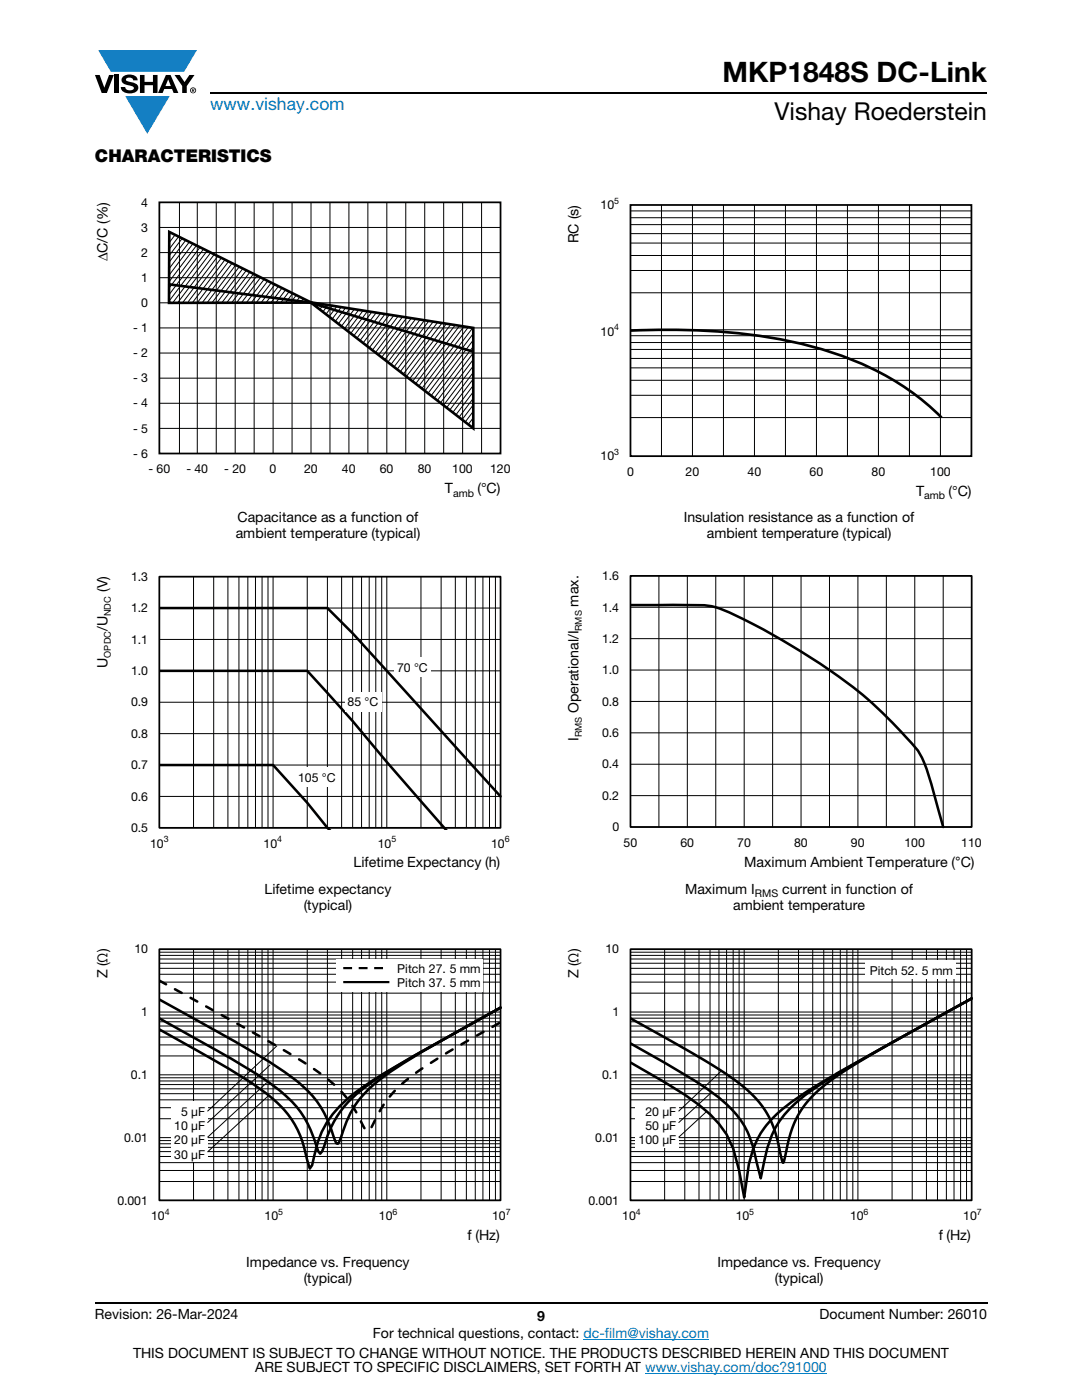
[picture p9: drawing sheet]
<svg xmlns="http://www.w3.org/2000/svg" width="216mm" height="279mm" viewBox="0 0 216 279" stroke-linecap="round" stroke-linejoin="round" font-family="sans-serif">
<g fill="#147fc3">
<path d="M19.6 10h19.7l-2.6 4.3h-1.1h-13.5z"/>
<path d="M25 19.2h8.9l-4.5 7.5z"/>
</g>
<g fill="#000">
<path d="M18.9 15h1l.9 2.5 1-2.5h.9l-1.4 3.6h-1zM22.9 15h.9v3.6h-.9zM24.6 15.3a2.1 2.1 0 0 1 2.8 .3l.1 .4h-.9a.79 .79 0 0 0-.7-.5 .79 .79 0 0 0-.8 .4l.3 .3 1 .2a1.08 1.08 0 0 1 1.2 1 1.08 1.08 0 0 1-1.1 1.2 1.73 1.73 0 0 1-2.4-1.2h.9a.96 .96 0 0 0 .8 .6 .96 .96 0 0 0 .9-.4 1.31 1.31 0 0 0-1.2-.6 1.03 1.03 0 0 1-1.1-.6 1.03 1.03 0 0 1 .2-1.1zM27.9 15h.9v1.3h1.7v-1.3h.9v3.6h-.9v-1.6h-1.7v1.6h-.9zM34.8 15h1.1l.9 1.4 1-1.4h1l-1.5 2.2v1.4h-.9v-1.4z"/>
<path d="M33.6 15.9l.5 1.3h-1.1zM33.1 15l-1.6 3.6h1l.3-.8h1.5l.3 .8h1l-1.6-3.6z"/>
<path d="M38.4 17.8h.2v.2h-.2zM38.3 17.7v.7h.1v-.3l.4 .3-.2-.3 .2-.2-.1-.2z"/>
<path d="M38.1 18a.46 .46 0 0 1 .9 0 .46 .46 0 0 1-.9 0zM37.9 18a.6 .6 0 0 0 1.2 0 .6 .6 0 0 0-1.2 0z"/>
</g>
<path d="M42 18.6h155M18.9 260h178.1" fill="none" stroke="#000" stroke-width=".36"/>
<path d="M116.4 267.3h25.1M128.7 274h36.3" fill="none" stroke="#007ec4" stroke-width=".2"/>
<path d="M33.7 56.7l28.1 3.7M33.8 46.3l28.3 14.1h-28.4zM61.8 60.4l32.6 9.8M62 60.3l32.4 5.1v20.1z" fill="none" stroke="#000" stroke-width=".53"/>
<g fill="none" stroke="#000" stroke-width=".2">
<path d="M31.8 45.4h68.1M31.8 50.4h68.1M31.8 55.4h68.1M34.8 47l-1.1 1.4M35.7 47.2l-1.9 2.4M35.8 40.4v50.1M36.3 47.6l-2.6 3.5M37.1 47.9l-3.3 4.4M37.8 48.3l-4 5.2M38.6 48.6l-4.9 6.3M39.3 48.9l-5.5 7.2M39.4 40.4v50.1"/>
<path d="M39.8 49.4l-5.9 7.9M40.6 49.8l-6.8 8.9M41.4 50l-7.7 10.1M42.1 50.4l-7.5 9.9M42.7 50.8l-7.3 9.6M43.1 40.4v50.1M43.5 51.1l-7.1 9.3M44.2 51.5l-6.7 8.7M45 51.7l-6.6 8.7M45.6 52.2l-6.2 8.2M46.3 52.6l-5.9 7.8M46.9 40.4v50.1"/>
<path d="M47.1 52.8l-5.7 7.6M47.8 53.2l-5.5 7.2M48.4 53.6l-5.1 6.8M49.2 53.9l-4.9 6.5M49.9 54.2l-4.7 6.3M50.6 54.6l-4.4 5.8M50.7 40.4v50.1M51.4 54.9l-4.2 5.5M52 55.3l-3.8 5.1M52.7 55.7l-3.5 4.7M53.5 56l-3.4 4.4M54.1 56.5l-3 3.9"/>
<path d="M54.5 40.4v50.1M54.9 56.7l-2.9 3.8M55.6 57.1l-2.5 3.3M56.3 57.4l-2.3 3M57.1 57.7l-2.1 2.7M57.7 58.2l-1.7 2.2M58.3 40.4v50.1M58.4 58.6l-1.4 1.8M59.1 58.9l-1.2 1.6M59.9 59.2l-1 1.2M60.6 59.6l-.7 .9M62.1 40.4v50.1"/>
<path d="M65.8 40.4v50.1M69.6 40.4v50.1M73.4 40.4v50.1M77.2 40.4v50.1M81 40.4v50.1M84.7 40.4v50.1M88.5 40.4v50.1M92.3 40.4v50.1M96.1 40.4v50.1M31.8 60.4h68.1M31.8 65.4h68.1M31.8 70.5h68.1"/>
<path d="M31.8 75.5h68.1M63.8 60.5l-.6 .8M64.6 60.7l-.8 1.1M65.5 60.8l-1.1 1.4M66.4 60.9l-1.4 1.8M67.2 61.2l-1.5 1.9M68.1 61.3l-1.8 2.4M69 61.4l-2.1 2.7M69.9 61.5l-2.3 3.1M70.8 61.6l-2.7 3.5M71.6 61.8l-2.9 3.8M72.5 62l-3.1 4"/>
<path d="M73.4 62l-3.4 4.5M74.2 62.2l-3.6 4.8M75.1 62.4l-3.9 5.1M76 62.5l-4.1 5.5M76.8 62.7l-4.3 5.7M77.7 62.7l-4.7 6.3M78.5 63l-4.8 6.4M79.4 63.1l-5.2 6.9M80.3 63.2l-5.4 7.1M81.2 63.4l-5.6 7.4M82 63.6l-5.9 7.7M83 63.6l-6.2 8.1"/>
<path d="M83.8 63.8l-6.4 8.5M84.7 63.9l-6.6 8.7M85.5 64.2l-6.9 9M86.5 64.2l-7.3 9.5M87.3 64.3l-7.4 9.8M88.2 64.5l-7.7 10.1M89 64.7l-7.9 10.4M90 64.7l-8.3 10.9M90.8 64.9l-8.4 11.2M91.8 64.9l-8.8 11.7M92.6 65.2l-9 11.9M93.4 65.4l-9.3 12.2"/>
<path d="M94.3 77.1l-3.9 5.2M94.3 65.4l-9.6 12.7M94.4 66.6l-8.9 11.8M94.4 71.8l-6.5 8.6M94.4 79.5l-2.8 3.7M94.4 67.9l-8.4 11.1M94.4 69.2l-7.8 10.3M94.4 75.6l-4.7 6.3M94.4 70.5l-7.1 9.3M94.5 78.2l-3.4 4.5M94.5 74.3l-5.5 7.2M94.5 73l-6 7.8"/>
<path d="M31.8 80.5h68.1M31.8 85.5h68.1M94.5 83.3l-1 1.3M94.5 82.1l-1.7 2.1M94.5 80.7l-2.3 3.1M31.8 115.1h68.1v50.1h-68.1zM38.6 115.1v50.1M42.6 115.1v50.1M45.5 115.1v50.1M47.7 115.1v50.1M49.5 115.1v50.1M51 115.1v50.1"/>
<path d="M52.3 115.1v50.1M53.5 115.1v50.1M54.5 115.1v50.1M61.3 115.1v50.1M65.3 115.1v50.1M68.2 115.1v50.1M70.4 115.1v50.1M72.1 115.1v50.1M73.7 115.1v50.1M75 115.1v50.1M76.2 115.1v50.1M77.2 115.1v50.1"/>
<path d="M84 115.1v50.1M88 115.1v50.1M90.9 115.1v50.1M93.1 115.1v50.1M94.8 115.1v50.1M96.4 115.1v50.1M97.7 115.1v50.1M98.9 115.1v50.1M31.8 133.9h68.1M31.8 127.6h68.1M31.8 121.3h68.1M31.8 158.9h68.1"/>
<path d="M31.8 152.7h68.1M31.8 146.4h68.1M31.8 140.1h68.1"/>
</g>
<path d="M31.8 40.4h68.1v50.1h-68.1z" fill="none" stroke="#000" stroke-width=".35"/>
<path d="M31.8 115.1h68.1v50.1h-68.1z" fill="none" stroke="#000" stroke-width=".34"/>
<path d="M31.8 133.9h29.5l9.1 10 6.8 8.2 11.8 13.5M31.8 121.4h33.5l5.1 5 29.5 32.5M31.8 152.7h22.7l6.8 7.5 4.5 5.4" fill="none" stroke="#000" stroke-width=".51"/>
<g fill="#fff">
<path d="M78.7 131.2h7.3v3.9h-7.3z"/>
<path d="M68.8 138.1h7.3v3.9h-7.3z"/>
<path d="M59 153.2h8.7v3.9h-8.7z"/>
</g>
<g fill="none" stroke="#000" stroke-width=".2">
<path d="M31.8 198.2h68.1M31.8 196h68.1M31.8 194.4h68.1M31.8 193.3h68.1M31.8 192.2h68.1M31.8 191.4h68.1M31.8 190.7h68.1M31.8 190h68.1M31.8 189.4h68.1v50.2h-68.1zM38.6 189.4v50.2M42.6 189.4v50.2M45.5 189.4v50.2"/>
<path d="M47.7 189.4v50.2M49.5 189.4v50.2M51 189.4v50.2M52.3 189.4v50.2M53.5 189.4v50.2M54.5 189.4v50.2M61.3 189.4v50.2M65.3 189.4v50.2M68.2 189.4v50.2M70.4 189.4v50.2M72.1 189.4v50.2M73.7 189.4v50.2"/>
<path d="M75 189.4v50.2M76.2 189.4v50.2M77.2 189.4v50.2M84 189.4v50.2M88 189.4v50.2M90.9 189.4v50.2M93.1 189.4v50.2M94.8 189.4v50.2M96.4 189.4v50.2M97.7 189.4v50.2M98.9 189.4v50.2M31.8 219.5h68.1"/>
<path d="M31.8 218.3h68.1M31.8 217.3h68.1M31.8 216.4h68.1M31.8 215.7h68.1M31.8 215.1h68.1M31.8 210.7h68.1M31.8 208.5h68.1M31.8 207h68.1M31.8 205.8h68.1M31.8 204.8h68.1M31.8 203.9h68.1M31.8 203.2h68.1"/>
<path d="M31.8 202.6h68.1M31.8 214.5h68.1M31.8 202h68.1M31.8 235.8h68.1M31.8 233.6h68.1M31.8 232h68.1M31.8 230.8h68.1M31.8 229.8h68.1M31.8 229h68.1M31.8 228.3h68.1M31.8 227.6h68.1M31.8 223.3h68.1"/>
<path d="M31.8 221.1h68.1M31.8 227h68.1"/>
</g>
<path d="M31.8 189.4h68.1v50.2h-68.1z" fill="none" stroke="#000" stroke-width=".34"/>
<path d="M31.8 195.7l22.9 12.8 5.2 3.1 3.4 2.2 3 2.3 2.3 2.4 1.8 2.2 1.7 3.2a2.43 2.43 0 0 0 1.4 1.8l.6-.7 1.7-3.3 1.3-2 1.7-2 2.2-2 2.8-2.2 4.2-2.7 11.9-6.8" fill="none" stroke="#000" stroke-width=".51" stroke-dasharray="1.5 2"/>
<path d="M31.8 199.5l15.8 8.8a74.2 74.2 0 0 1 13.2 8.8 21.5 21.5 0 0 1 6.1 10.5l.2 .6 .3 .1 .5-1a20.4 20.4 0 0 1 6-10.2l1.1-1a77.7 77.7 0 0 1 12.2-7.9l12.7-7.1M31.8 203.2l15.1 8.6a52.9 52.9 0 0 1 11.7 8.4 23.1 23.1 0 0 1 4.9 9.6l.4 .5a9.8 9.8 0 0 0 1.4-3.4 22.5 22.5 0 0 1 8.9-10.9 215.2 215.2 0 0 1 19.5-11.5l6.2-3.4-2.2 1.2a400.4 400.4 0 0 0-25.3 14.6 20.7 20.7 0 0 0-9.7 13.8l-.4 1.8-.5 .7-.5-1.6a19.9 19.9 0 0 0-8.6-13.7l-3-2.1-4-2.5-13.9-7.9" fill="none" stroke="#000" stroke-width=".51"/>
<path d="M34.1 219.7h7.3v12.2h-7.3z" fill="#fff"/>
<path d="M53.2 216.1l-11.8 10.9M53.6 218.6l-12.2 11.3M53.9 212.5l-12.5 11.6M55.3 208.7l-13.9 13.1" fill="none" stroke="#000" stroke-width=".2"/>
<path d="M67.2 191.3h29.2v6.6h-29.2z" fill="#fff"/>
<path d="M68.5 193.2h9.2" fill="none" stroke="#000" stroke-width=".44" stroke-dasharray="1.8 1.3" stroke-linecap="butt"/>
<path d="M68.5 196h9.2" fill="none" stroke="#000" stroke-width=".44"/>
<path d="M125.8 40.9h68v50.1h-68z" fill="none" stroke="#000" stroke-width=".35"/>
<path d="M125.8 66a127.1 127.1 0 0 1 34.8 2.8 57.5 57.5 0 0 1 27.3 14.5" fill="none" stroke="#000" stroke-width=".53"/>
<g fill="none" stroke="#000" stroke-width=".2">
<path d="M125.8 42.1h68M125.8 43.5h68M125.8 44.8h68M125.8 46.6h68M125.8 48.5h68M125.8 51h68M125.8 54h68M125.8 58.4h68M132 40.9v50.1M138.2 40.9v50.1M144.4 40.9v50.1M150.5 40.9v50.1"/>
<path d="M156.7 40.9v50.1M162.9 40.9v50.1M169.1 40.9v50.1M175.3 40.9v50.1M181.5 40.9v50.1M187.7 40.9v50.1M125.8 65.8h68M125.8 67h68M125.8 68.4h68M125.8 69.7h68M125.8 71.5h68M125.8 73.4h68"/>
<path d="M125.8 75.9h68M125.8 78.9h68M125.8 83.3h68M125.8 114.9h68.1v50.2h-68.1zM131.5 114.9v50.2M137.1 114.9v50.2M142.8 114.9v50.2M148.5 114.9v50.2M154.2 114.9v50.2M159.8 114.9v50.2M165.5 114.9v50.2M171.2 114.9v50.2"/>
<path d="M176.9 114.9v50.2M182.5 114.9v50.2M188.2 114.9v50.2M125.8 140h68.1M125.8 133.7h68.1M125.8 127.5h68.1M125.8 121.2h68.1M125.8 158.8h68.1M125.8 152.5h68.1M125.8 146.3h68.1M125.8 189.4h68.1v50.2h-68.1zM125.8 198.2h68.1"/>
<path d="M125.8 196h68.1M125.8 194.4h68.1M125.8 193.3h68.1M125.8 192.2h68.1M125.8 191.4h68.1M125.8 190.7h68.1M125.8 190h68.1M132.6 189.4v50.2M136.6 189.4v50.2M139.5 189.4v50.2M141.7 189.4v50.2M143.5 189.4v50.2"/>
<path d="M145 189.4v50.2M146.3 189.4v50.2M147.5 189.4v50.2M148.5 189.4v50.2M155.3 189.4v50.2M159.3 189.4v50.2M162.2 189.4v50.2M164.4 189.4v50.2M166.1 189.4v50.2M167.7 189.4v50.2M169 189.4v50.2M170.2 189.4v50.2"/>
<path d="M171.2 189.4v50.2M178 189.4v50.2M182 189.4v50.2M184.9 189.4v50.2M187.1 189.4v50.2M188.8 189.4v50.2M190.4 189.4v50.2M191.7 189.4v50.2M192.9 189.4v50.2M125.8 219.5h68.1M125.8 218.3h68.1M125.8 217.3h68.1"/>
<path d="M125.8 216.4h68.1M125.8 215.7h68.1M125.8 215.1h68.1M125.8 210.7h68.1M125.8 208.5h68.1M125.8 207h68.1M125.8 205.8h68.1M125.8 204.8h68.1M125.8 203.9h68.1M125.8 203.2h68.1M125.8 202.6h68.1M125.8 214.5h68.1"/>
<path d="M125.8 202h68.1M125.8 235.8h68.1M125.8 233.6h68.1M125.8 232h68.1M125.8 230.8h68.1M125.8 229.8h68.1M125.8 229h68.1M125.8 228.3h68.1M125.8 227.6h68.1M125.8 223.3h68.1M125.8 221.1h68.1M125.8 227h68.1"/>
</g>
<path d="M125.8 114.9h68.1v50.2h-68.1zM125.8 189.4h68.1v50.2h-68.1z" fill="none" stroke="#000" stroke-width=".34"/>
<path d="M125.8 120.8h11.4a16.2 16.2 0 0 1 9.7 2.1 132.3 132.3 0 0 1 27 17.3l6.1 6.1a18.2 18.2 0 0 1 4.4 6l1.4 4.1 2.4 8.7M193.9 199.3l-18.7 10.4-8.2 5-2.7 2.1-2.4 2.2-1.7 2.1-1.4 2.4a31.8 31.8 0 0 0-2.3 8.1l-.2 .5-.4-1a24.5 24.5 0 0 0-3.4-9.8l-1.4-1.8-1.7-1.7-1.9-1.6-2.5-1.8-6.8-4.2-12.4-7M193.9 199.3l-13 7.1a203.1 203.1 0 0 0-18.5 10.9 23 23 0 0 0-8.2 8.9 34 34 0 0 0-2.4 9l-.7-2.8a20.2 20.2 0 0 0-3.9-9.6 38.1 38.1 0 0 0-10.9-8.5l-10.5-6.1M193.9 199.3l-26.9 14.9a86.9 86.9 0 0 0-11.6 7.7 17.9 17.9 0 0 0-6 10.4l-.9 6.7-1-5.4a18.9 18.9 0 0 0-8-13.1l-2.9-2-4-2.5-6.8-4" fill="none" stroke="#000" stroke-width=".51"/>
<path d="M126.7 219.8h8.7v9.3h-8.7z" fill="#fff"/>
<path d="M141.9 218.1l-6.5 6M143.9 213.7l-8.5 8.1M141 221.8l-5.6 5.2" fill="none" stroke="#000" stroke-width=".2"/>
<path d="M172.6 191.7h18.1v3.8h-18.1z" fill="#fff"/>
<text font-size="5.6" x="144.2" y="16.4">MKP1848S DC-Link</text>
<text font-size="4.9" x="154.5" y="24">Vishay Roederstein</text>
<text font-size="3.5" fill="#007ec4" x="42" y="21.9">www.vishay.com</text>
<text font-size="3.5" x="18.9" y="32.3">CHARACTERISTICS</text>
<g font-size="2.8">
<text x="21.4" y="52.2" transform="rotate(-90 21.4 52.2)">ΔC/C (%)</text>
<text x="115.4" y="48.5" transform="rotate(-90 115.4 48.5)">RC (s)</text>
<text x="88.8" y="98.4">T</text>
<text x="95.3" y="98.4">(°C)</text>
<text x="182.8" y="98.9">T</text>
<text x="189.3" y="98.9">(°C)</text>
<text x="47" y="107.3">ambient temperature (typical)</text>
<text x="47.4" y="104.1">Capacitance as a function of</text>
<text x="136.4" y="104.1">Insulation resistance as a function of</text>
<text x="141" y="107.3">ambient temperature (typical)</text>
<text x="21.4" y="118.2" transform="rotate(-90 21.4 118.2)">(V)</text>
<text x="21.4" y="126" transform="rotate(-90 21.4 126)">/U</text>
<text x="115.4" y="121" transform="rotate(-90 115.4 121)">max.</text>
<text x="21.4" y="133.3" transform="rotate(-90 21.4 133.3)">U</text>
<text x="115.4" y="142.3" transform="rotate(-90 115.4 142.3)">Operational/I</text>
<text x="115.4" y="147.9" transform="rotate(-90 115.4 147.9)">I</text>
<text x="70.5" y="173.1">Lifetime Expectancy (h)</text>
<text x="148.5" y="173">Maximum Ambient Temperature (°C)</text>
<text x="52.8" y="178.5">Lifetime expectancy</text>
<text x="136.7" y="178.5">Maximum I</text>
<text x="156.1" y="178.5">current in function of</text>
<text x="60.6" y="181.6">(typical)</text>
<text x="146.3" y="181.6">ambient temperature</text>
<text x="21.4" y="195.3" transform="rotate(-90 21.4 195.3)">Z (Ω)</text>
<text x="115.4" y="195.3" transform="rotate(-90 115.4 195.3)">Z (Ω)</text>
<text x="93.3" y="247.5">f (Hz)</text>
<text x="187.3" y="247.5">f (Hz)</text>
<text x="49.1" y="252.8">Impedance vs. Frequency</text>
<text x="60.6" y="256">(typical)</text>
<text x="143.2" y="252.8">Impedance vs. Frequency</text>
<text x="154.6" y="256">(typical)</text>
<text x="18.9" y="263.3">Revision: 26-Mar-2024</text>
<text x="107.2" y="263.6">9</text>
<text x="163.6" y="263.3">Document Number: 26010</text>
<text x="74.4" y="267.1">For technical questions, contact: dc-film@vishay.com</text>
<text x="26.5" y="271">THIS DOCUMENT IS SUBJECT TO CHANGE WITHOUT NOTICE. THE PRODUCTS DESCRIBED HEREIN AND THIS DOCUMENT</text>
<text x="50.9" y="273.8">ARE SUBJECT TO SPECIFIC DISCLAIMERS, SET FORTH AT www.vishay.com/doc?91000</text>
</g>
<g font-size="2.5">
<text x="28.2" y="41.2">4</text>
<text x="119.8" y="41.8">10</text>
<text x="28.2" y="46.2">3</text>
<text x="28.2" y="51.3">2</text>
<text x="28.2" y="56.3">1</text>
<text x="28.2" y="61.3">0</text>
<text x="26.5" y="71.3">- 2</text>
<text x="26.5" y="66.3">- 1</text>
<text x="119.8" y="67">10</text>
<text x="26.5" y="76.3">- 3</text>
<text x="26.5" y="81.3">- 4</text>
<text x="26.5" y="86.3">- 5</text>
<text x="26.5" y="91.3">- 6</text>
<text x="29.6" y="94.5">- 60</text>
<text x="37.2" y="94.5">- 40</text>
<text x="44.7" y="94.5">- 20</text>
<text x="53.8" y="94.5">0</text>
<text x="60.7" y="94.5">20</text>
<text x="68.2" y="94.5">40</text>
<text x="75.8" y="94.5">60</text>
<text x="83.4" y="94.5">80</text>
<text x="90.2" y="94.5">100</text>
<text x="97.8" y="94.5">120</text>
<text x="119.8" y="91.9">10</text>
<text x="125.1" y="95">0</text>
<text x="136.8" y="95">20</text>
<text x="149.2" y="95">40</text>
<text x="161.6" y="95">60</text>
<text x="173.9" y="95">80</text>
<text x="185.6" y="95">100</text>
<text x="26.1" y="115.9">1.3</text>
<text x="120.1" y="115.8">1.6</text>
<text x="26.1" y="122.2">1.2</text>
<text x="120.1" y="122">1.4</text>
<text x="26.1" y="128.5">1.1</text>
<text x="120.1" y="128.3">1.2</text>
<text x="26.1" y="134.7">1.0</text>
<text x="79.2" y="134.1">70 °C</text>
<text x="120.1" y="134.6">1.0</text>
<text x="26.1" y="141">0.9</text>
<text x="69.4" y="141">85 °C</text>
<text x="120.1" y="140.8">0.8</text>
<text x="26.1" y="147.3">0.8</text>
<text x="120.1" y="147.1">0.6</text>
<text x="26.1" y="153.5">0.7</text>
<text x="120.1" y="153.4">0.4</text>
<text x="26.1" y="159.8">0.6</text>
<text x="59.5" y="156.1">105 °C</text>
<text x="120.1" y="159.6">0.2</text>
<text x="26.1" y="166">0.5</text>
<text x="122.2" y="165.9">0</text>
<text x="30" y="169.2">10</text>
<text x="52.6" y="169.2">10</text>
<text x="75.4" y="169.2">10</text>
<text x="98" y="169.2">10</text>
<text x="124.4" y="169">50</text>
<text x="135.8" y="169">60</text>
<text x="147.1" y="169">70</text>
<text x="158.5" y="169">80</text>
<text x="169.8" y="169">90</text>
<text x="180.5" y="169">100</text>
<text x="191.8" y="169">110</text>
<text x="26.8" y="190.3">10</text>
<text x="120.8" y="190.3">10</text>
<text x="79.3" y="194.2">Pitch 27. 5 mm</text>
<text x="79.3" y="197.1">Pitch 37. 5 mm</text>
<text x="173.5" y="194.6">Pitch 52. 5 mm</text>
<text x="28.2" y="202.8">1</text>
<text x="122.2" y="202.8">1</text>
<text x="26.1" y="215.3">0.1</text>
<text x="120.1" y="215.3">0.1</text>
<text x="24.8" y="227.9">0.01</text>
<text x="34.8" y="225.5">10 μF</text>
<text x="36.1" y="222.6">5 μF</text>
<text x="118.8" y="227.9">0.01</text>
<text x="128.8" y="222.6">20 μF</text>
<text x="128.8" y="225.5">50 μF</text>
<text x="34.8" y="228.4">20 μF</text>
<text x="34.8" y="231.3">30 μF</text>
<text x="127.4" y="228.4">100 μF</text>
<text x="23.4" y="240.4">0.001</text>
<text x="30.2" y="243.5">10</text>
<text x="52.8" y="243.5">10</text>
<text x="75.6" y="243.5">10</text>
<text x="98.2" y="243.5">10</text>
<text x="117.4" y="240.4">0.001</text>
<text x="124.2" y="243.5">10</text>
<text x="146.8" y="243.5">10</text>
<text x="169.6" y="243.5">10</text>
<text x="192.2" y="243.5">10</text>
</g>
<g font-size="2.1">
<text x="90.4" y="99.1">amb</text>
<text x="184.4" y="99.7">amb</text>
<text x="150.6" y="179">RMS</text>
</g>
<g font-size="1.9">
<text x="22.1" y="123" transform="rotate(-90 22.1 123)">NDC</text>
<text x="116.1" y="125.9" transform="rotate(-90 116.1 125.9)">RMS</text>
<text x="22.1" y="131.2" transform="rotate(-90 22.1 131.2)">OPDC</text>
<text x="116.1" y="147.2" transform="rotate(-90 116.1 147.2)">RMS</text>
</g>
<g font-size="1.8">
<text x="122.6" y="40.7">5</text>
<text x="122.6" y="65.9">4</text>
<text x="122.6" y="90.8">3</text>
<text x="32.7" y="168.1">3</text>
<text x="55.3" y="168.1">4</text>
<text x="78.1" y="168.1">5</text>
<text x="100.7" y="168.1">6</text>
<text x="32.9" y="242.5">4</text>
<text x="55.5" y="242.5">5</text>
<text x="78.3" y="242.5">6</text>
<text x="100.9" y="242.5">7</text>
<text x="126.9" y="242.5">4</text>
<text x="149.5" y="242.5">5</text>
<text x="172.3" y="242.5">6</text>
<text x="194.9" y="242.5">7</text>
</g>
</svg>
